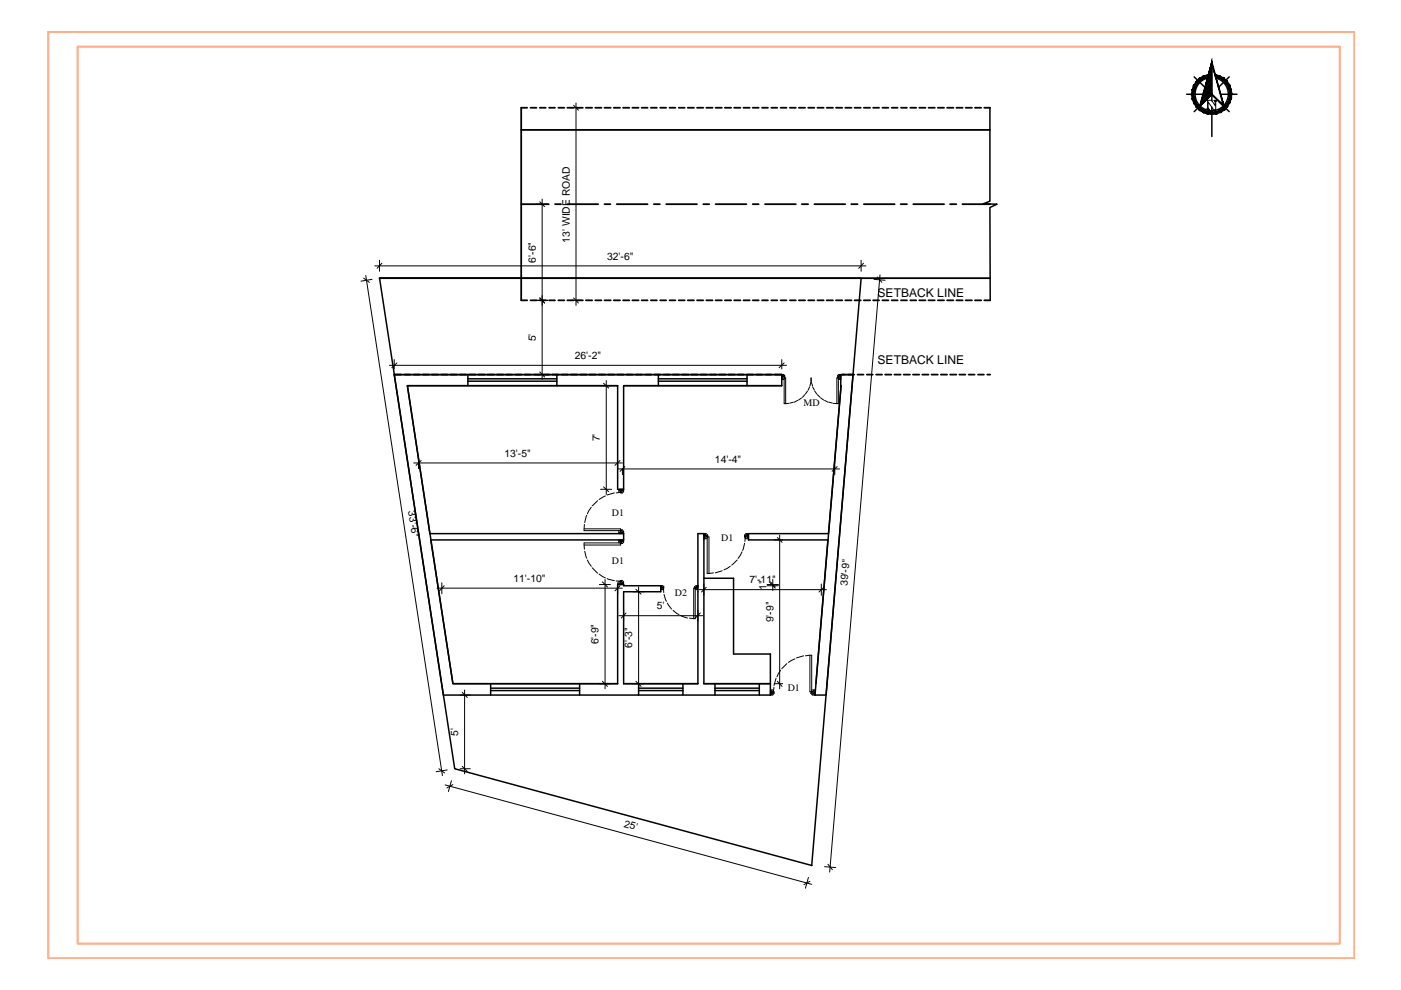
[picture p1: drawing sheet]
<svg xmlns="http://www.w3.org/2000/svg" width="297mm" height="210mm" viewBox="0 0 297 210" stroke-linecap="round" stroke-linejoin="round" font-family="sans-serif">
<!-- layer: 0 -->
<g fill="none" stroke="#000" stroke-width=".32">
<path d="M253.2 16.3l2.3 2.2 1.4-1.4M256 16.6a3.5 3.5 0 0 0-2 5.4 3.5 3.5 0 0 0 5.8 0 3.5 3.5 0 0 0-2-5.4M256.9 13.4h.1M256.9 18.1l-1.8 1.9h-3.5M256.9 13.3v8.1M256.9 16.6l-1.2 1.2M256.9 16.3l-1.1 1.1M256.9 16.1l-1 1M256.9 15.7l-.9 1M256.9 15.5l-.8 .8M256.9 15.2l-.7 .8M256.9 15l-.6 .6"/>
<path d="M256.9 14.7l-.5 .5M256.9 14.4l-.4 .4M256.9 14.1l-.3 .4M256.9 13.9l-.2 .2M256.9 13.6l-.1 .2M256.9 16.8l-1.3 1.3M256.9 17.4l-1.5 1.5M256.9 17.6l-1.6 1.7M256.9 17.9l-1.7 1.7M256.9 18.4l-1.9 2M256.9 18.7l-2 2.1M256.9 19l-2.1 2.1"/>
<path d="M256.9 19.2l-2.3 2.2M256.9 19.5l-2.3 2.3M256.9 19.7l-2.4 2.5M258.8 20h3.5M260.6 16.3l-2.3 2.2M255.5 21.4l-2.3 2.3M256.9 22.7v6.2M258.3 21.4l2.3 2.3"/>
</g>
<g fill="#000" stroke="#000" stroke-width=".21">
<path d="M252.6 20h.5l-.4 .9zM253.1 20l-.4 .9 .6-.1zM252.7 20.9l.6-.1-.2 1zM253.3 20.8l-.2 1 .4-.2zM253.1 21.8l.4-.2 .1 1.1zM253.5 21.6l.1 1.1 .4-.4zM253.6 22.7l.4-.4 .3 1.1zM254 22.3l.3 1.1 .3-.5zM254.6 22.9l.5 1-.8-.5zM254.6 22.9l.5 1 .2-.5zM255.3 23.4l.7 .8-.9-.3zM255.3 23.4l.7 .8 .1-.5zM256.1 23.7l.8 .5h-.9zM256.1 23.7l.8 .5v-.5zM256.9 23.7l1 .5h-1zM256.9 23.7l1 .5-.1-.5zM257.8 23.7l1 .2-.9 .3zM257.8 23.7l1 .2-.2-.5zM258.6 23.4h1l-.8 .5zM258.6 23.4h1l-.3-.5zM259.3 22.9l.9-.2-.6 .7zM259.3 22.9l.9-.2-.3-.4zM259.9 22.3l.8-.5-.5 .9zM260.3 21.6l-.4 .7 .8-.5zM260.3 21.6l.8-.7-.4 .9zM260.6 20.8l-.3 .8 .8-.7zM261.2 20l-.1 .9-.5-.1zM260.7 20l-.1 .8 .6-.8zM261.1 19l.1 1h-.5zM260.6 19.1l.1 .9 .4-1zM260.7 18.1l.4 .9-.5 .1zM260.3 18.3l.3 .8 .1-1zM260.2 17.3l.5 .8-.4 .2zM259.9 17.6l.4 .7-.1-1zM259.5 16.6l.7 .7-.3 .3zM259.5 16.6l-.3 .4 .7 .6zM258.6 16.1l.9 .5-.3 .4zM258.6 16.1l-.1 .5 .7 .4zM257.8 15.8l.8 .3-.1 .5zM257.8 15.8l-.2 .5 .9 .3z"/>
<path d="M255.2 16.1l.9-.3 .1 .5zM255.2 16.1l.2 .5 .8-.3zM254.3 16.6l.9-.5 .2 .5zM254.3 16.6l.3 .4 .8-.4zM254.3 16.6l.3 .4-1 .3zM253.6 17.3l.4 .3 .6-.6zM253.6 17.3l.4 .3-.9 .5zM253.1 18.1l.5 .2 .4-.7zM253.1 18.1l.5 .2-.9 .7zM252.7 19l.6 .1 .3-.8zM252.7 19l.6 .1-.7 .9zM253.3 19.1l-.7 .9h.5z"/>
<path d="M256.9 13l-2.6 9.5h.2zM256.9 13v.6l-2.4 8.9zM256.9 13v.6l2.7 9.1zM256.9 13.6l2.7 9.1-.3-.5zM256.9 20.1l2.7 2.6-.3-.5zM256.9 19.9l2.4 2.3-2.4-2.1zM256.9 19.9l-2.4 2.6 2.4-2.4zM254.3 22.4l2.6-2.5-2.4 2.6z"/>
<circle cx="256.1" cy="23" r=".11"/>
</g>
<g fill="none" stroke="#000" stroke-width=".21">
<path d="M121.6 22.3l1 1.1M255.7 23.2h.7M255.7 23.2h.1M255.9 23.2h.1M256 23.1v.1M256 23h.1M256 23v-1.7h-.3h1.2l.8 1.2-.1-.9h.2v1.7h-.5l-1.2-1.7 .1 1.4M256.2 23.1h.1M256.2 23h.1M256.2 23.2h.1M256.3 23.2h.1M256.4 23.2h.1"/>
<path d="M257.4 21.3h.6M257.4 21.3v.1M257.6 21.3l-.1 .1M257.6 21.4l.1 .1M257.6 21.4h.1M257.8 21.4v.1M257.8 21.3v.1M257.9 21.4h.1M258 21.3v.1M77.1 59l1.2 .9M81 55.8l-1 1.1M114.4 42.8l1.1 1"/>
<path d="M183.1 55.8l-1 1.1M186 58.7l1 1.2M84.2 76.9l-1.1 1.1M114.4 63.2l1.1 1M114.4 78.9l1.1 1M121.6 63.2l1 1M166.3 76.9l-1.1 1.1M89.3 97.6l-1.1 1.1M128 81.3l1 1M131.5 97.6l-1.1 1.1M132.5 98.9l-1 1M177.5 98.9l-1.1 1"/>
<path d="M128 103.2l1 1.1M164.8 114l1 1M94.2 124.2l-1 1.1M127.7 123.4l1.1 1M131.5 124.2l-1.1 1.1M132.7 130l-1 1M134.8 125l1.1 1M148.5 130l-1.1 1M149.7 124.5l-1 1M163.3 123.6l1.1 1.1M163.3 123.4l1.1 1M174.7 124.5l-1.1 1"/>
<path d="M98 146.8l1.1 1.1M127.7 144.4l1.1 1.1M134.8 144.4l1.1 1.1M164.8 144.4l1 1.1M93 163l1.2 .9M96 166.4l-1.2 .7M98 162.5l1.1 1.1M171.7 186.9l-1.3 .7M175.5 183.2l1 1.2"/>
</g>
<!-- layer: Normal Wall -->
<path d="M10.2 6.8h277v196.4h-277zM16.5 9.9h267.5v190.2h-267.5z" fill="none" stroke="#ffaf89" stroke-width=".38"/>
<!-- layer: ELEVATION -->
<g fill="none" stroke="#000" stroke-width=".32">
<path d="M209.9 22.8v19.9l-1.5 .5 3 .1-1.5 .7v19.7M80.5 59h102.1l-10.5 124.5-75.7-20.5zM83.6 79.4h82.1M99.2 79.4v2.4M118.1 79.4v2.4M139.6 79.4v2.4M158.4 79.4v2.4M165.7 79.4h-82.1l10.4 68h69.3v-8.7h-7.8v-16.1h-6.3M165.7 79.4v2.4h-33.5v21.9h-1.2v-21.9M178.5 79.4h2.4M99.2 80.8h18.9M99.2 80.3h18.9"/>
<path d="M131 81.8h-44.6l9.6 63.2h35M131 81.8h-44.6l4.7 31.3h41.1v1.4h-40.9l4.7 30.5h35M139.6 80.8h18.8M139.6 80.3h18.8M178.3 81.8l-2.6 31.3h-17v1.4h16.8l-2.7 32.9h2.3l5.8-68h-2.6v2.4l-5.3 63.2M104 145v2.4M104 146.4h18.9M104 145.9h18.9M122.9 145v2.4M131 145v-21.1h1.2v.3h7.9v1.3h-7.9v19.5h15.8v-31.9h1.2v31.9h14.1M135.4 145v2.4M135.4 146.4h9.4"/>
<path d="M135.4 145.9h9.4M144.8 145v2.4M151.6 145v2.4M151.6 146.4h9.4M151.6 145.9h9.4M161 145v2.4"/>
</g>
<!-- layer: PDF_Boundary -->
<g fill="none" stroke="#000" stroke-width=".38">
<path d="M110.5 27.5h99.4M111.8 22.8h-1.3v40.9h1.3M112.5 22.8h1.2M114.4 22.8h1.3M116.4 22.8h1.3M118.4 22.8h1.2M120.3 22.8h1.3M122.3 22.8h1.3M124.2 22.8h1.4M126.2 22.8h1.3M128.2 22.8h1.3M130.1 22.8h1.4"/>
<path d="M132.1 22.8h1.3M134.1 22.8h1.3M136 22.8h1.3M138 22.8h1.3M140 22.8h1.2M141.9 22.8h1.3M143.9 22.8h1.3M145.8 22.8h1.3M147.8 22.8h1.3M149.7 22.8h1.4M151.7 22.8h1.3M153.7 22.8h1.3"/>
<path d="M155.7 22.8h1.3M157.6 22.8h1.4M159.6 22.8h1.3M161.6 22.8h1.2M163.5 22.8h1.3M165.5 22.8h1.3M167.5 22.8h1.2M169.4 22.8h1.3M171.3 22.8h1.4M173.3 22.8h1.3M175.3 22.8h1.3M177.2 22.8h1.4"/>
<path d="M179.2 22.8h1.3M181.2 22.8h1.3M183.1 22.8h1.4M185.1 22.8h1.3M187.1 22.8h1.3M189.1 22.8h1.2M191 22.8h1.3M193 22.8h1.3M194.9 22.8h1.3M196.9 22.8h1.3M198.8 22.8h1.4M200.8 22.8h1.3"/>
<path d="M202.8 22.8h1.3M204.7 22.8h1.4M206.7 22.8h1.3M208.7 22.8h1.2M80.5 59h129.4M110.5 43.3h5.8M117.7 43.3h1.2M120.3 43.3h6.5M128.2 43.3h1.2M130.8 43.3h6.5M138.6 43.3h1.3M141.2 43.3h6.6"/>
<path d="M149.1 43.3h1.3M151.7 43.3h6.6M159.6 43.3h1.3M162.2 43.3h6.5M170 43.3h1.3M172.7 43.3h6.5M180.5 43.3h1.3M183.1 43.3h6.6M191 43.3h1.3M193.6 43.3h6.6M201.4 43.3h1.4M204 43.3h5.9"/>
<path d="M83.6 79.4h1.4M85.7 79.4h1.3M87.7 79.4h1.3M89.7 79.4h1.2M91.6 79.4h1.3M93.5 79.4h1.4M95.5 79.4h1.4M97.5 79.4h1.3M99.5 79.4h1.3M101.4 79.4h1.4M103.4 79.4h1.3M105.4 79.4h1.3"/>
<path d="M107.3 79.4h1.3M109.3 79.4h1.3M111.3 79.4h1.2M112.5 63.7h1.2M113.2 79.4h1.3M114.4 63.7h1.3M115.2 79.4h1.3M116.4 63.7h1.3M117.1 79.4h1.3M118.4 63.7h1.2M119.1 79.4h1.3M120.3 63.7h1.3"/>
<path d="M121 79.4h1.4M122.3 63.7h1.3M123 79.4h1.3M124.2 63.7h1.4M125 79.4h1.3M126.2 63.7h1.3M127 79.4h1.3M128.2 63.7h1.3M128.9 79.4h1.4M130.1 63.7h1.4M130.9 79.4h1.3M132.1 63.7h1.3"/>
<path d="M132.9 79.4h1.2M134.1 63.7h1.3M134.8 79.4h1.3M136 63.7h1.3M136.8 79.4h1.3M138 63.7h1.3M138.8 79.4h1.2M140 63.7h1.2M140.7 79.4h1.3M141.9 63.7h1.3M142.6 79.4h1.4M143.9 63.7h1.3"/>
<path d="M144.6 79.4h1.3M145.8 63.7h1.3M146.6 79.4h1.3M147.8 63.7h1.3M148.5 79.4h1.4M149.7 63.7h1.4M150.5 79.4h1.3M151.7 63.7h1.3M152.5 79.4h1.3M153.7 63.7h1.3M154.4 79.4h1.4M155.7 63.7h1.3"/>
<path d="M156.4 79.4h1.3M157.6 63.7h1.4M158.4 79.4h1.3M159.6 63.7h1.3M160.4 79.4h1.2M161.6 63.7h1.2M162.3 79.4h1.3M163.5 63.7h1.3M164.3 79.4h1.4M165.5 63.7h1.3M167.5 63.7h1.2M169.4 63.7h1.3"/>
<path d="M171.3 63.7h1.4M173.3 63.7h1.3M175.3 63.7h1.3M177.2 63.7h1.4M178.5 79.4h.6M179.2 63.7h1.3M179.8 79.4h1.3M181.2 63.7h1.3M181.8 79.4h1.3M183.1 63.7h1.4M183.8 79.4h1.3M185.1 63.7h1.3"/>
<path d="M185.8 79.4h1.2M187.1 63.7h1.3M187.7 79.4h1.3M189.1 63.7h1.2M189.6 79.4h1.4M191 63.7h1.3M191.6 79.4h1.3M193 63.7h1.3M193.6 79.4h1.3M194.9 63.7h1.3M195.5 79.4h1.4M196.9 63.7h1.3"/>
<path d="M197.5 79.4h1.3M198.8 63.7h1.4M199.5 79.4h1.3M200.8 63.7h1.3M201.4 79.4h1.4M202.8 63.7h1.3M203.4 79.4h1.3M204.7 63.7h1.4M205.4 79.4h1.2M206.7 63.7h1.3M207.3 79.4h1.3M208.7 63.7h1.2"/>
<path d="M209.3 79.4h.6"/>
</g>
<!-- layer: ELE1 -->
<path d="M80.5 59h30" fill="none" stroke="#000" stroke-width=".21"/>
<!-- layer: A_Title Text -->
<g fill="none" stroke="#000" stroke-width=".21">
<path d="M121 22.8h2.3M122.1 21.8v43M77.5 58.4l16.3 106.1M78.9 59.2l-2.4 .4M79.5 56.4h104.1M80.5 55.2v2.3M113.8 43.3h2.4M114.9 42.2v38.2M182.6 55.2v2.3M185.3 59.2l2.4 .2M186.6 58.3l-10.7 126.6M82.6 77.5h84.2"/>
<path d="M83.6 76.2v2M113.8 63.7h2.4M113.8 79.4h2.4M121 63.7h2.3M165.7 76.2v2M87.7 98.2h44.3M88.7 98.2v1.2M127.3 81.8h2.4M128.5 80.7v24.1M131 98.2v1.2M131 99.4h47M132 99.4v1.2"/>
<path d="M177 98.7v1.9M127.3 103.7h2.4M164.2 114.5h1.7M165.3 113.5v32.5M92.7 124.7h39.3M93.7 123.6v2.3M127.1 123.9h2.3M128.3 122.9v23.1M131 123.6v2.3M131.2 130.5h17.8M132.2 129.3v2.4M134.2 125.5h2.3"/>
<path d="M135.4 124.4v21.6M148 129.3v2.4M148.2 125h27M149.2 123.8v2.4M162.6 123.9h2.5M162.6 124.2h2.5M163.8 122.9v2.3M174.1 123.8v2.4M97.6 147.4h2.1M98.5 146.3v17.8M127.1 145h2.3M134.2 145h2.3"/>
<path d="M164.2 145h1.7M94.4 166.4l77.7 21.1M94.8 163.2l-2.3 .4M95.7 165.5l-.6 2.3M97.6 163h2.1M171.4 186l-.6 2.3M174.8 183.8l2.4 .1"/>
</g>
<!-- layer: Door-window -->
<g fill="none" stroke="#000" stroke-width=".21">
<path d="M165.7 79.4h.4l.3 .2-.1 .8h-.6zM177.6 79.6l.2-.2h.5v1h-.5zM166.3 80.1h.3v5.5h-.3zM167.3 85.5l-.7 .1M168.2 85.3l-.7 .2M169.1 84.9l-.7 .4M169.9 84.4l-.6 .4M170.6 83.7l-.5 .6M171.2 82.9l-.4 .7M171.7 82l-.4 .7M171.9 80.9l.1-.8v.8M171.9 81.1l-.2 .7"/>
<path d="M172 81.1l.3 .7M172.3 82l.4 .7M172.7 82.9l.5 .7M173.3 83.7l.6 .6M174 84.4l.6 .4M174.8 84.9l.7 .4M175.7 85.3l.8 .2M176.7 85.5l.7 .1M177.4 80.1h.4v5.5h-.4zM123.8 115.6h7.8v-.5h-7.8l.1 1.3M123.9 111.2l-.1 1.3h7.8v-.4h-7.8M124 116.9l.4 1.4"/>
<path d="M124.4 109.3l-.4 1.5M124.5 118.7l.9 1.4M125.4 107.6l-.9 1.4M126.7 106.2l-1.1 1M128.3 105.1l-1.3 .8M130.3 104.5l-1.6 .5M131.2 103.7h1v.6l-.2 .2-.8-.1zM131.2 115.1v-.6h1v.5l-.2 .2h-.4M131.6 112.4h.4l.2 .2v.5h-1v-.6M131.6 104.4l-1 .1M150.1 113.8v-.3l-.4-.4h-.5v1.1h.7M156.3 118.7l-1.2 1.1"/>
<path d="M157.3 117l-.8 1.4M157.9 115.2l-.5 1.5M158 113.8l-.1 1M158.1 113.1h.6v1.1h-.7l-.1-.7zM125.6 120.4l1.1 1.1M127 121.7l1.3 .8M128.7 122.7l1.6 .4M130.6 123.2h1M131.2 123.2l.8-.1 .2 .3v.5h-1zM140.1 124.2h.4l.2 .2v.6h-.6zM140.7 124.7v1M140.8 126l.5 1.5"/>
<path d="M141.5 127.9l.9 1.2M142.7 129.4l1.3 .9M144.3 130.5l1.4 .5M146.2 131l1.2 .2v-6.5h-.3v6.5M147.3 124.7v-.3l.2-.2h.5v.8h-.6M151.3 121.5l-1.4 .1v-7.8h.4v7.8M153.1 121l-1.4 .5M154.8 120.1l-1.3 .7M168.5 139.7l-1.4 .7M170.4 139.1l-1.5 .4M171.7 138.9v7.8h.4v-7.8l-1.3 .2M163.3 146.3h.7l.1 .8-.3 .3h-.5z"/>
<path d="M164.1 145.7l-.1 1M164.5 143.8l-.4 1.5M165.5 142.1l-.8 1.4M166.8 140.7l-1.1 1.1M172.1 146.3h.7v1.1h-.6l-.2-.3v-.4"/>
</g>
<!-- layer: hatch -->
<g fill="none" stroke="#000" stroke-width=".21">
<path d="M165.7 79.4l.6 .7M166.1 79.4l-.4 .2M166.3 79.5l-.1 .3-.5 .1M166.4 79.9l-.7-.5 .3 1M177.6 79.5l.1 .3 .5 .1M177.6 79.9l.7-.5-.4 1M177.9 79.4l.3 .2M178.3 79.4l-.7 .7M131.2 104.1l1-.4-.8 .7M131.2 114.8l1-.3-.8 .6M131.4 112.5l.8 .6-1-.2M131.5 103.7a.79 .79 0 0 0 .5 .8"/>
<path d="M131.5 114.4a.79 .79 0 0 0 .5 .8M131.6 112.4l.6 .7M131.9 103.7l.1 .3 .2 .1M131.9 114.4l.1 .3 .2 .2M132 112.3a.79 .79 0 0 0-.5 .8M132.2 103.7l-.6 .8M132.2 114.5l-.6 .7M132.2 112.7l-.2 .1-.1 .3M149.2 113.1l.9 .7M149.6 113.1l-.1 .3-.3 .1M149.9 114l-.7-.9 .4 1.1M150 113.4a.79 .79 0 0 1-.8 .5"/>
<path d="M157.9 113.4a.79 .79 0 0 0 .8 .5M158 114l.7-.9-.3 1.1M158.2 113.1l.1 .3 .3 .1M158.7 113.1l-.8 .7M131.4 123.2l.8 .7-1-.3M131.6 123.1l.6 .8M132 123a.79 .79 0 0 0-.5 .8M132.2 123.4l-.2 .2-.1 .2M140.1 124.2l.6 .5M140.4 124.1l-.3 .3M140.7 124.8l-.6-.6 .2 .8M140.7 124.3l-.3 .4-.3 .1"/>
<path d="M147.3 124.3l.3 .4 .3 .1M147.4 124.8l.6-.6-.3 .8M147.6 124.1l.3 .3M148 124.2l-.7 .5M163.3 146.5a.79 .79 0 0 1 .8 .6M163.3 147l.3 .1 .1 .2M163.7 146.3l-.4 1.1 .7-.9M164.1 146.7l-.8 .7M172 146.7l.8 .7M172.5 146.3l.3 1.1-.7-.9M172.7 147l-.3 .1-.1 .2M172.7 146.5a.79 .79 0 0 0-.8 .6"/>
</g>
<g font-size="2.6">
<text x="186.1" y="63">SETBACK LINE</text>
<text x="186.1" y="77.1">SETBACK LINE</text>
</g>
<g font-size="2.2">
<text x="120.8" y="51.4" transform="rotate(-90 120.8 51.4)">13' WIDE ROAD</text>
<text x="113.6" y="55.7" transform="rotate(-90 113.6 55.7)">6'-6&quot;</text>
<text x="128.7" y="55">32'-6&quot;</text>
<text x="113.6" y="72.4" transform="rotate(-90 113.6 72.4)">5'</text>
<text x="121.9" y="76.1">26'-2&quot;</text>
<text x="127.2" y="93.6" transform="rotate(-90 127.2 93.6)">7'</text>
<text x="106.9" y="96.8">13'-5&quot;</text>
<text x="151.6" y="98.1">14'-4&quot;</text>
<text x="86.6" y="108.4" transform="rotate(82 86.6 108.4)">33'-6&quot;</text>
<text x="108.9" y="123.4">11'-10&quot;</text>
<text x="158.9" y="123.7">7'-11&quot;</text>
<text x="162.5" y="125.1" transform="rotate(-90 162.5 125.1)">1&quot;</text>
<text x="179.7" y="124.3" transform="rotate(-85 179.7 124.3)">39'-9&quot;</text>
<text x="139.3" y="129.1">5'</text>
<text x="164" y="131.9" transform="rotate(-90 164 131.9)">9'-9&quot;</text>
<text x="126.9" y="136.6" transform="rotate(-90 126.9 136.6)">6'-9&quot;</text>
<text x="134.1" y="137.4" transform="rotate(-90 134.1 137.4)">6'-3&quot;</text>
<text x="97.2" y="156" transform="rotate(-90 97.2 156)">5'</text>
<text x="132.2" y="175.3" transform="rotate(15 132.2 175.3)">25'</text>
</g>
<g font-size="2.1">
<text x="170.4" y="86">MD</text>
<text x="129.7" y="109.5">D1</text>
<text x="129.7" y="119.6">D1</text>
<text x="152.9" y="114.8">D1</text>
<text x="143.1" y="126.4">D2</text>
<text x="167" y="146.6">D1</text>
</g>
</svg>
